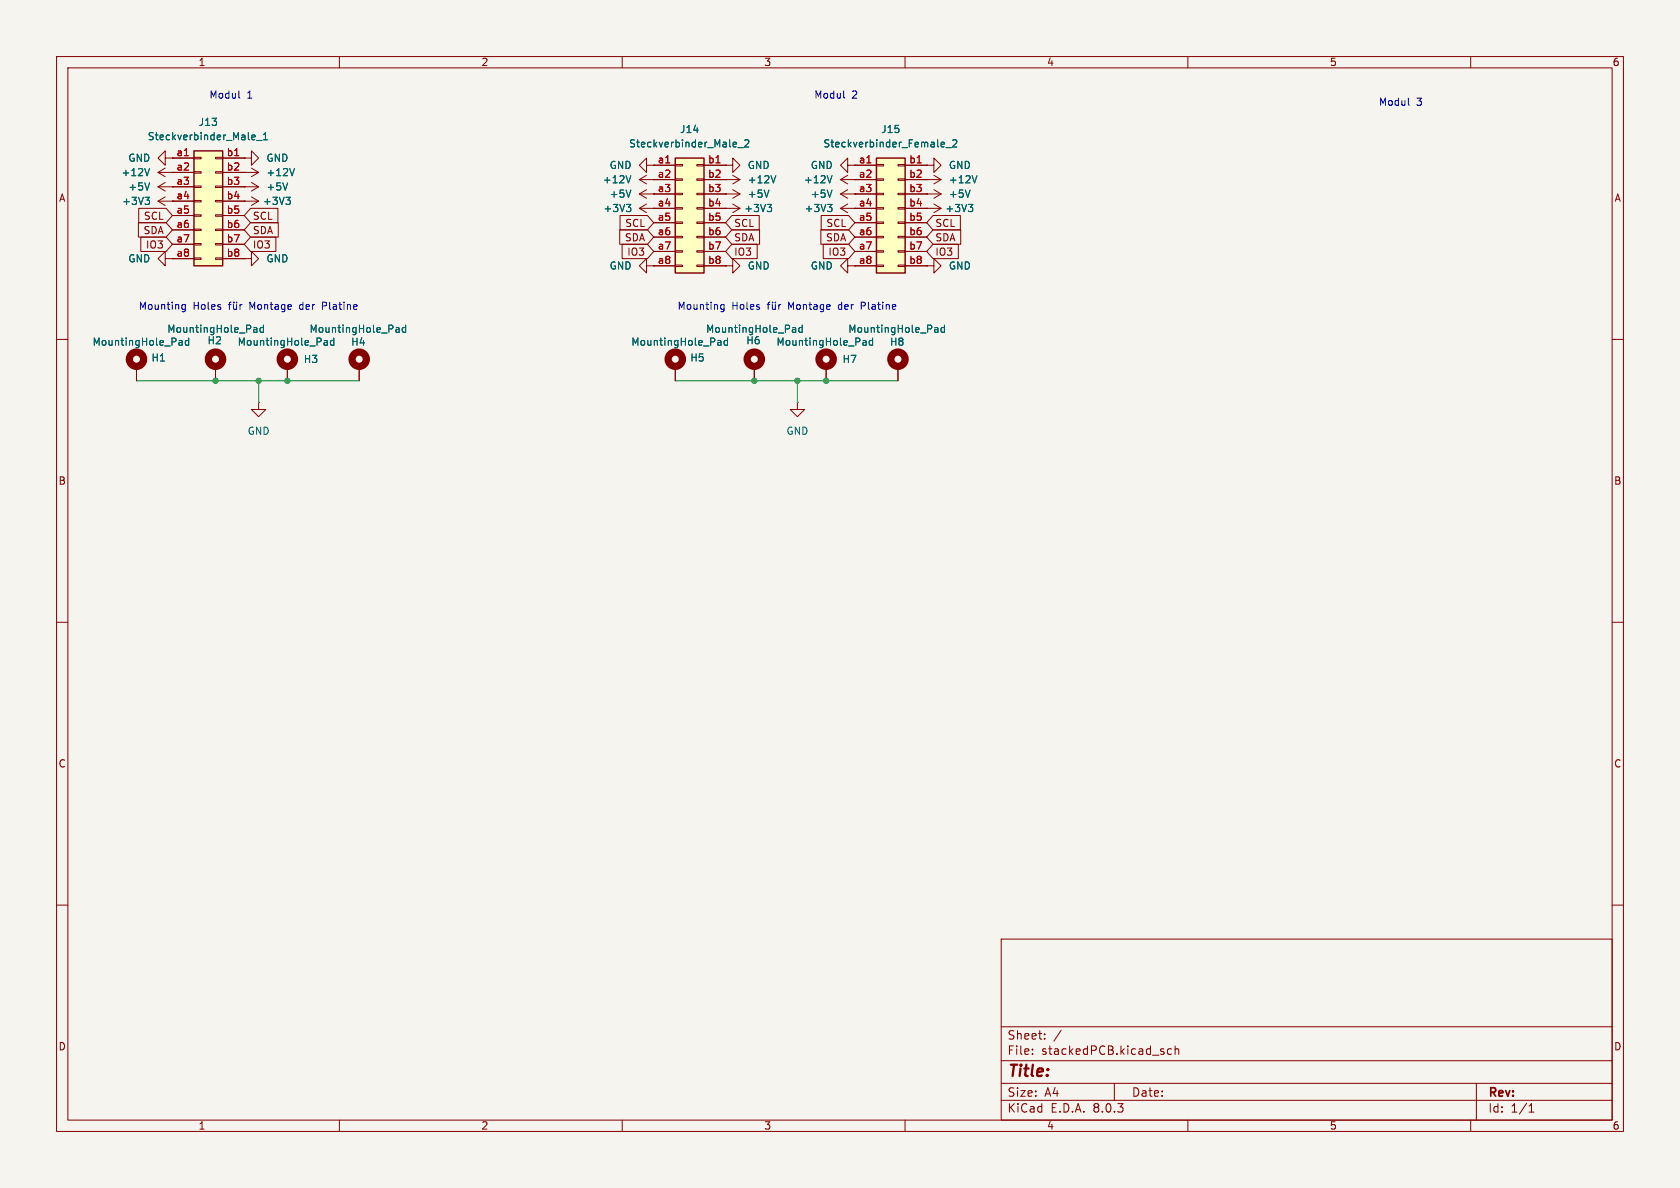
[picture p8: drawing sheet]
<svg xmlns="http://www.w3.org/2000/svg" width="297mm" height="210mm" viewBox="0 0 297 210" stroke-linecap="round" stroke-linejoin="round" font-family="sans-serif">
<path d="M0 0h297v210h-297z" fill="#f5f4ef" stroke="#f5f4ef" stroke-width=".18"/>
<g fill="none" stroke="#840000" stroke-width=".18">
<path d="M10 10h277v190h-277zM12 12h273v186h-273zM60 10v2M110 10v2M160 10v2M210 10v2M260 10v2M113 31.8l1.3 .7M113 31.8h2.6M114.3 31l-1.3 .8M115.6 31.8h.1M10 60h2"/>
<path d="M114.3 47v-1.3l-1.3 1.3 1.3 1.3v-1.3h1.3M115.6 47h.1M128.3 47h1.2v-1.3l1.3 1.3-1.3 1.3v-1.3M128.3 47h.1M285 60h2M133.3 64.8v2.5M141 71.1v1.3h1.2l-1.2 1.3-1.3-1.3h1.3M141 71.1h.1M146 64.8v2.5M10 110h2M285 110h2M10 160h2"/>
<path d="M285 160h2M177 166h108v32h-108zM60 198v2M110 198v2M160 198v2M177 194.5h108M177 191.5h108M177 187.5h108M177 181.5h108M182.5 186.3v.1M182.5 185.5v.1M184.7 183.6v.1"/>
<path d="M184.7 182.8v.1M187.6 182.1l-1.3 2M197 191.5v3M207.1 185.5l-.4-.1-.3 .3v.4l.1 .2h.6M207.7 185.5l.3-.1 .3 .1 .1 .9M207.7 184.9v1.5M210 198v2M260 198v2M261 191.5v6.5M270.3 196.6h.9M270.3 195.5l.4-.4v1.5"/>
</g>
<path d="M111.5 31.1l-.4 1.2M140.2 57.9l.4 .1 .1 .7M140.7 58.7h-.5M140.7 58.2l-.5 .1M141.8 58l-.3-.1-.3 .2 .1 .6h.5M141.8 57.5v1.2M154.3 59.8v1.2M152.7 60.2h.4v.8M153.1 61h-.4M153.1 60.5h-.4M154.3 60.2h-.4l-.2 .2 .1 .6h.5" fill="none" stroke="#006464" stroke-width=".18"/>
<g fill="none" stroke="#840000" stroke-width="1.3">
<circle cx="133.3" cy="63.5" r="1.27"/>
<circle cx="146" cy="63.5" r="1.27"/>
</g>
<path d="M119.4 27.9h5.1v20.4h-5.1z" fill="#ffffc2"/>
<g fill="none" stroke="#840000" stroke-width=".18">
<path d="M113 34.3h6.4M113 36.8h6.4M113 34.3l1.3 .8M113 36.8l1.3 .8M114.3 29.2v-1.3l-1.3 1.3 1.3 1.3v-1.3h1.3M114.3 33.5l-1.3 .8M114.3 36.1l-1.3 .7M115.6 34.3h.1M115.6 29.2h.1M115.6 36.8h.1M115.6 29.2h3.8M115.6 31.8h3.8"/>
<path d="M115.6 39.4h3.8M119.4 39.2h1.2v.3h-1.2zM119.4 36.7h1.2v.3h-1.2zM119.4 34.2h1.2v.2h-1.2zM119.4 31.6h1.2v.3h-1.2zM119.4 29.1h1.2v.2h-1.2zM123.2 39.2h1.3v.3h-1.3zM123.2 36.7h1.3v.3h-1.3zM123.2 34.2h1.3v.2h-1.3zM123.2 31.6h1.3v.3h-1.3zM123.2 29.1h1.3v.2h-1.3zM124.5 29.2h3.8"/>
<path d="M124.5 31.8h6.3M124.5 34.3h6.3M124.5 36.8h6.3M124.5 39.4h3.8M128.3 36.8h.1M128.3 31.8h.1M128.3 34.3h.1M128.3 29.2h1.2v-1.3l1.3 1.3-1.3 1.3v-1.3M128.3 29.2h.1M129.5 36.1l1.3 .7M129.5 31l1.3 .8M129.5 33.5l1.3 .8"/>
<path d="M130.8 36.8l-1.3 .8M130.8 31.8l-1.3 .7M130.8 34.3l-1.3 .8M148.6 31.8h2.5M148.6 34.3h2.5M148.6 36.8h2.5M148.6 34.3l1.3 .8M148.6 31.8l1.3 .7M148.6 36.8l1.3 .8M149.9 29.2v-1.3l-1.3 1.3 1.3 1.3v-1.3h1.2M149.9 33.5l-1.3 .8M149.9 31l-1.3 .8"/>
<path d="M149.9 36.1l-1.3 .7M151.1 34.3h.1M151.1 31.8h.1M151.1 29.2h.1M151.1 36.8h.1M163.8 36.8h.1M163.8 31.8h.1M163.8 34.3h.1M163.8 29.2h1.3v-1.3l1.3 1.3-1.3 1.3v-1.3M163.8 29.2h.1M163.8 31.8h2.6M163.8 34.3h2.6"/>
<path d="M163.8 36.8h2.6M165.1 36.1l1.3 .7M165.1 31l1.3 .8M165.1 33.5l1.3 .8M166.4 36.8l-1.3 .8M166.4 31.8l-1.3 .7M166.4 34.3l-1.3 .8M115.6 41.9h3.8M115.6 44.5h3.8M115.6 47h3.8M119.4 46.9h1.2v.2h-1.2zM119.4 44.3h1.2v.3h-1.2z"/>
<path d="M119.4 41.8h1.2v.2h-1.2zM123.2 46.9h1.3v.2h-1.3zM123.2 44.3h1.3v.3h-1.3zM123.2 41.8h1.3v.2h-1.3zM124.5 41.9h3.8M124.5 44.5h3.8M124.5 47h3.8M149.9 47v-1.3l-1.3 1.3 1.3 1.3v-1.3h1.2M151.1 47h.1M119.4 64.8v2.5M158.7 64.8v2.5"/>
</g>
<path d="M119.4 27.9h5.1v20.4h-5.1z" fill="none" stroke="#840000" stroke-width=".25"/>
<g fill="none" stroke="#006464" stroke-width=".18">
<path d="M110.7 36.1h.8l-.4 .5M111.3 36.6l.2 .3v.3l-.2 .2M111.5 33.6l-.4 1.3M130.4 26.1h1M131.7 24.8l.4-.1 .3 .4-.8 .9h.8M135.6 36.1h.8l-.4 .5M135.9 33.6l-.4 1.3M136.2 36.6l.2 .3v.3l-.2 .2M137.2 31.1l-.5 1.2M146.3 36.1h.8l-.4 .5M146.8 36.6l.3 .3v.3l-.3 .2M147.1 33.6l-.4 1.3"/>
<path d="M147.1 31.1l-.4 1.2M171.2 36.1h.8l-.5 .5M171.5 33.6l-.4 1.3M171.7 36.6l.3 .3v.3l-.3 .2M172.7 31.1l-.4 1.2M128.6 59.8v1.2M165.4 57.9l.4 .1v.7M165.8 58.7h-.4M165.8 58.2l-.4 .1M167 58l-.4-.1-.2 .2 .1 .6h.5M167 57.5v1.2M127 60.2h.4l.1 .8"/>
<path d="M127.5 61h-.5M127.5 60.5h-.5M128.6 60.2h-.4l-.2 .2 .1 .6h.5"/>
</g>
<g fill="none" stroke="#840000" stroke-width="1.3">
<circle cx="119.4" cy="63.5" r="1.27"/>
<circle cx="158.7" cy="63.5" r="1.27"/>
</g>
<path d="M154.9 27.9h5.1v20.4h-5.1z" fill="#ffffc2"/>
<g fill="none" stroke="#840000" stroke-width=".18">
<path d="M151.1 29.2h3.8M151.1 31.8h3.8M151.1 34.3h3.8M151.1 36.8h3.8M151.1 39.4h3.8M154.9 39.2h1.3v.3h-1.3zM154.9 36.7h1.3v.3h-1.3zM154.9 34.2h1.3v.2h-1.3zM154.9 31.6h1.3v.3h-1.3zM154.9 29.1h1.3v.2h-1.3zM158.7 39.2h1.3v.3h-1.3zM158.7 36.7h1.3v.3h-1.3z"/>
<path d="M158.7 34.2h1.3v.2h-1.3zM158.7 31.6h1.3v.3h-1.3zM158.7 29.1h1.3v.2h-1.3zM160 29.2h3.8M160 31.8h3.8M160 34.3h3.8M160 36.8h3.8M160 39.4h3.8M151.1 41.9h3.8M151.1 44.5h3.8M151.1 47h3.8M154.9 46.9h1.3v.2h-1.3z"/>
<path d="M154.9 44.3h1.3v.3h-1.3zM154.9 41.8h1.3v.2h-1.3zM158.7 46.9h1.3v.2h-1.3zM158.7 44.3h1.3v.3h-1.3zM158.7 41.8h1.3v.2h-1.3zM160 41.9h3.8M160 44.5h3.8M160 47h3.8M163.8 47h1.3v-1.3l1.3 1.3-1.3 1.3v-1.3M163.8 47h.1"/>
</g>
<path d="M154.9 27.9h5.1v20.4h-5.1z" fill="none" stroke="#840000" stroke-width=".25"/>
<path d="M166.6 25.1l.3 .1 .1 .2-.6 .2M166.9 25.9l-.3 .1M167.2 26.1h1M168.4 24.8l.5-.1 .3 .4-.8 .9h.8" fill="none" stroke="#006464" stroke-width=".18"/>
<path d="M34.3 26.7h5.1v20.3h-5.1z" fill="#ffffc2"/>
<g fill="none" stroke="#840000" stroke-width=".18">
<path d="M24.5 39.4h4.9l1.1 1.2-1.1 1.3h-4.9zM24.5 36.8h4.9l1.1 1.3-1.1 1.3h-4.9zM27.9 30.5h6.4M27.9 33h6.4M27.9 35.6h6.4M27.9 30.5l1.3 .7M27.9 35.6l1.3 .7M27.9 33l1.3 .8M29.2 27.9v-1.2l-1.3 1.2 1.3 1.3v-1.3h1.3M29.2 29.7l-1.3 .8M29.2 34.8l-1.3 .8M29.2 32.3l-1.3 .7"/>
<path d="M30.5 30.5h.1M30.5 27.9h.1M30.5 35.6h.1M30.5 33h.1M30.5 27.9h3.8M30.5 38.1h3.8M34.3 38h1.3v.2h-1.3zM34.3 35.4h1.3v.3h-1.3zM34.3 32.9h1.3v.2h-1.3zM34.3 30.4h1.3v.2h-1.3zM34.3 27.8h1.3v.3h-1.3zM38.1 38h1.3v.2h-1.3z"/>
<path d="M38.1 35.4h1.3v.3h-1.3zM38.1 32.9h1.3v.2h-1.3zM38.1 30.4h1.3v.2h-1.3zM38.1 27.8h1.3v.3h-1.3zM39.4 27.9h3.8M39.4 30.5h6.3M39.4 33h6.3M39.4 35.6h6.3M39.4 38.1h3.8M43.2 33h.1M43.2 30.5h.1M43.2 27.9h1.2v-1.2l1.3 1.2-1.3 1.3v-1.3"/>
<path d="M43.2 27.9h.1M43.2 35.6h.1M44.3 39.4h4.9v2.5h-4.9l-1.1-1.3zM44.3 36.8h4.8v2.6h-4.8l-1.1-1.3zM44.4 32.3l1.3 .7M44.4 29.7l1.3 .8M44.4 34.8l1.3 .8M45.7 33l-1.3 .8M45.7 30.5l-1.3 .7M45.7 35.6l-1.3 .7M109.6 38.1h4.9l1.1 1.3-1.1 1.2h-4.9zM115.6 34.3h.1"/>
<path d="M115.6 29.2h.1M115.6 36.8h.1M115.6 31.8h.1M115.6 29.2h3.8M115.6 31.8h3.8M115.6 34.3h3.8M115.6 36.8h3.8M115.6 39.4h3.8M124.5 29.2h3.8M124.5 31.8h3.8M124.5 34.3h3.8M124.5 36.8h3.8"/>
<path d="M124.5 39.4h3.8M128.3 36.8h.1M128.3 31.8h.1M128.3 34.3h.1M128.3 29.2h.1M129.4 38.1h4.8v2.5h-4.8l-1.1-1.2zM145.2 38.1h4.8l1.1 1.3-1.1 1.2h-4.8zM151.1 34.3h.1M151.1 31.8h.1M151.1 29.2h.1M151.1 36.8h.1M151.1 29.2h3.8"/>
<path d="M151.1 31.8h3.8M151.1 34.3h3.8M151.1 36.8h3.8M151.1 39.4h3.8M160 29.2h3.8M160 31.8h3.8M160 34.3h3.8M160 36.8h3.8M160 39.4h3.8M163.8 36.8h.1M163.8 31.8h.1M163.8 34.3h.1"/>
<path d="M163.8 29.2h.1M164.9 38.1h4.9v2.5h-4.9l-1.1-1.2zM24.9 41.9h4.5l1.1 1.3-1.1 1.3h-4.5zM29.2 45.7v-1.2l-1.3 1.2 1.3 1.3v-1.3h1.3M30.5 45.7h.1M30.5 40.6h3.8M30.5 43.2h3.8M30.5 45.7h3.8M34.3 45.6h1.3v.2h-1.3zM34.3 43.1h1.3v.2h-1.3zM34.3 40.5h1.3v.3h-1.3zM38.1 45.6h1.3v.2h-1.3z"/>
<path d="M38.1 43.1h1.3v.2h-1.3zM38.1 40.5h1.3v.3h-1.3zM39.4 40.6h3.8M39.4 43.2h3.8M39.4 45.7h3.8M43.2 45.7h1.2v-1.2l1.3 1.2-1.3 1.3v-1.3M43.2 45.7h.1M44.3 41.9h4.5v2.6h-4.5l-1.1-1.3zM109.6 40.6h4.9l1.1 1.3-1.1 1.3h-4.9zM110 43.2h4.5l1.1 1.3-1.1 1.2h-4.5zM115.6 47h.1M115.6 41.9h3.8"/>
<path d="M115.6 44.5h3.8M115.6 47h3.8M124.5 41.9h3.8M124.5 44.5h3.8M124.5 47h3.8M128.3 47h.1M129.4 40.6h4.9v2.6h-4.9l-1.1-1.3zM129.4 43.2h4.5v2.5h-4.5l-1.1-1.2zM145.1 40.6h4.9l1.1 1.3-1.1 1.3h-4.9zM145.5 43.2h4.5l1.1 1.3-1.1 1.2h-4.5zM151.1 47h.1M151.1 41.9h3.8"/>
<path d="M151.1 44.5h3.8M151.1 47h3.8M160 41.9h3.8M160 44.5h3.8M160 47h3.8M163.8 47h.1M164.9 40.6h4.9v2.6h-4.9l-1.1-1.3zM164.9 43.2h4.5v2.5h-4.5l-1.1-1.2zM24.1 64.8v2.5M38.1 64.8v2.5M45.7 71.1v1.3h1.3l-1.3 1.3-1.3-1.3h1.3M45.7 71.1h.1"/>
<path d="M50.8 64.8v2.5M63.5 64.8v2.5M119.4 64.8v2.5M133.3 64.8v2.5M146 64.8v2.5M158.7 64.8v2.5"/>
</g>
<path d="M34.3 26.7h5.1v20.3h-5.1z" fill="none" stroke="#840000" stroke-width=".25"/>
<g fill="none" stroke="#006464" stroke-width=".18">
<path d="M25.6 34.9h.8l-.4 .5M26.2 35.4l.2 .2v.3l-.2 .2M26.4 29.8l-.4 1.3M26.4 32.3l-.4 1.3M44.7 23.9h.4v.3l-.6 .1M45.1 24.6l-.4 .1M45.4 24.8h.9M46.6 24.7h.7M46.6 23.8l.3-.4v1.3M50.5 34.9h.8l-.4 .5M50.9 32.3l-.5 1.3M51.1 35.4l.2 .2v.3l-.2 .2"/>
<path d="M52.1 29.8l-.5 1.3M110.7 36.1h.8l-.4 .5M111.3 36.6l.2 .3v.3l-.2 .2M111.5 33.6l-.4 1.3M111.5 31.1l-.4 1.2M130.4 26.1h1M131.7 24.8l.4-.1 .3 .4-.8 .9h.8M135.6 36.1h.8l-.4 .5M135.9 33.6l-.4 1.3M136.2 36.6l.2 .3v.3l-.2 .2M137.2 31.1l-.5 1.2M146.3 36.1h.8l-.4 .5"/>
<path d="M146.8 36.6l.3 .3v.3l-.3 .2M147.1 33.6l-.4 1.3M147.1 31.1l-.4 1.2M166.6 25.1l.3 .1 .1 .2-.6 .2M166.9 25.9l-.3 .1M167.2 26.1h1M168.4 24.8l.5-.1 .3 .4-.8 .9h.8M171.2 36.1h.8l-.5 .5M171.5 33.6l-.4 1.3M171.7 36.6l.3 .3v.3l-.3 .2M172.7 31.1l-.4 1.2M33.4 59.8v1.2"/>
<path d="M45 57.9l.4 .1v.7M45.4 58.7h-.4M45.4 58.2l-.4 .1M46.6 58l-.4-.1-.2 .2 .1 .6h.5M46.6 57.5v1.2M59 59.8v1.2M70.1 57.9l.4 .1 .1 .7M70.6 58.7h-.5M70.6 58.2l-.5 .1M71.7 58l-.3-.1-.3 .2 .1 .6h.5M71.7 57.5v1.2M128.6 59.8v1.2"/>
<path d="M140.2 57.9l.4 .1 .1 .7M140.7 58.7h-.5M140.7 58.2l-.5 .1M141.8 58l-.3-.1-.3 .2 .1 .6h.5M141.8 57.5v1.2M154.3 59.8v1.2M165.4 57.9l.4 .1v.7M165.8 58.7h-.4M165.8 58.2l-.4 .1M167 58l-.4-.1-.2 .2 .1 .6h.5M167 57.5v1.2M31.8 60.2h.4v.8"/>
<path d="M32.2 61h-.4M32.2 60.5h-.4M33.4 60.2h-.4l-.2 .2 .1 .6h.5M57.4 60.2h.4l.1 .8M57.9 61h-.5M57.9 60.5h-.5M59 60.2h-.3l-.3 .2 .1 .6h.5M127 60.2h.4l.1 .8M127.5 61h-.5M127.5 60.5h-.5M128.6 60.2h-.4l-.2 .2 .1 .6h.5M152.7 60.2h.4v.8"/>
<path d="M153.1 61h-.4M153.1 60.5h-.4M154.3 60.2h-.4l-.2 .2 .1 .6h.5"/>
</g>
<g fill="none" stroke="#840000" stroke-width="1.3">
<circle cx="24.1" cy="63.5" r="1.27"/>
<circle cx="38.1" cy="63.5" r="1.27"/>
<circle cx="50.8" cy="63.5" r="1.27"/>
<circle cx="63.5" cy="63.5" r="1.27"/>
</g>
<g fill="none" stroke="#0000c2" stroke-width=".18">
<path d="M42.2 17.2l.2 .1M149.2 17.2l.1 .1M249 18.4l.2 .2M32.2 54.6l.2 .1 .4-.1M32.8 53.8v1.1l-.3 .2-.3-.1M32.8 53.9l-.4-.1-.2 .2M40.4 53.8h.5M40.9 53.4l-.3 .2v1.1M41.3 53.8v.8l.3 .1 .2-.1M41.3 53.4v.1M41.8 53.4v.1M41.8 53.8v.9"/>
<path d="M42.4 53.8v.9M42.8 53.8l-.4 .3M57 54.1h.5M57.5 53.4h-.5v1.3M127.5 54.6l.1 .1 .4-.1M128 53.8v1.1l-.2 .2-.3-.1M128 53.9l-.4-.1-.1 .2M135.6 53.8h.5M136.1 53.4l-.3 .2v1.1M136.5 53.8l.1 .8 .3 .1 .2-.1M136.6 53.4v.1M137.1 53.4v.1"/>
<path d="M137.1 53.8v.9M137.7 53.8v.9M138 53.8l-.3 .3M152.3 54.1h.4M152.7 53.4h-.4v1.3"/>
</g>
<path d="M24.1 67.3h39.4M45.7 67.3v3.8M119.4 67.3h39.3M141 67.3v3.8" fill="none" stroke="#009600" stroke-width=".18"/>
<g fill="#009600" stroke="#009600" stroke-width=".18">
<circle cx="38.1" cy="67.3" r=".46"/>
<circle cx="45.7" cy="67.3" r=".46"/>
<circle cx="50.8" cy="67.3" r=".46"/>
<circle cx="133.3" cy="67.3" r=".46"/>
<circle cx="141" cy="67.3" r=".46"/>
<circle cx="146" cy="67.3" r=".46"/>
</g>
<text font-size="2.8" fill="#840000" x="178" y="190.9">Title:</text>
<g font-size="2.1" fill="#840000">
<text x="178" y="184">Sheet:</text>
<text x="178" y="186.7">File:</text>
<text x="184.1" y="186.7">stackedPCB.kicad_sch</text>
<text x="178" y="196.9">KiCad</text>
<text x="178" y="194.1">Size:</text>
<text x="184.7" y="194.1">A4</text>
<text x="185.7" y="196.9">E.D.A.</text>
<text x="193.3" y="196.9">8.0.3</text>
<text x="200" y="194.1">Date:</text>
<text x="263" y="194.3">Rev:</text>
<text x="263" y="196.9">Id:</text>
<text x="267.1" y="196.9">1/1</text>
</g>
<g font-size="1.8" fill="#840000">
<text x="35" y="11.9">1</text>
<text x="85" y="11.9">2</text>
<text x="135" y="11.9">3</text>
<text x="185" y="11.9">4</text>
<text x="235" y="11.9">5</text>
<text x="285" y="11.9">6</text>
<text x="10.3" y="35.9">A</text>
<text x="285.3" y="35.9">A</text>
<text x="25.3" y="41.6">SDA</text>
<text x="25.3" y="39.1">SCL</text>
<text x="44.6" y="41.6">SDA</text>
<text x="44.6" y="39.1">SCL</text>
<text x="110.4" y="40.3">SCL</text>
<text x="129.7" y="40.3">SCL</text>
<text x="146" y="40.3">SCL</text>
<text x="165.3" y="40.3">SCL</text>
<text x="25.7" y="44.1">IO3</text>
<text x="44.6" y="44.1">IO3</text>
<text x="110.4" y="42.9">SDA</text>
<text x="110.8" y="45.4">IO3</text>
<text x="129.7" y="42.9">SDA</text>
<text x="129.7" y="45.4">IO3</text>
<text x="145.9" y="42.9">SDA</text>
<text x="146.4" y="45.4">IO3</text>
<text x="165.3" y="42.9">SDA</text>
<text x="165.3" y="45.4">IO3</text>
<text x="10.3" y="85.9">B</text>
<text x="285.3" y="85.9">B</text>
<text x="10.3" y="135.9">C</text>
<text x="285.3" y="135.9">C</text>
<text x="10.3" y="185.9">D</text>
<text x="285.3" y="185.9">D</text>
<text x="35" y="199.9">1</text>
<text x="85" y="199.9">2</text>
<text x="135" y="199.9">3</text>
<text x="185" y="199.9">4</text>
<text x="235" y="199.9">5</text>
<text x="285" y="199.9">6</text>
</g>
<g font-size="1.8" fill="#0000c2">
<text x="36.9" y="17.6">Modul</text>
<text x="43.7" y="17.6">1</text>
<text x="143.9" y="17.6">Modul</text>
<text x="150.6" y="17.6">2</text>
<text x="243.7" y="18.9">Modul</text>
<text x="250.4" y="18.9">3</text>
<text x="24.4" y="55">Mounting</text>
<text x="34.1" y="55">Holes</text>
<text x="44.4" y="55">Montage</text>
<text x="53.4" y="55">der</text>
<text x="57.6" y="55">Platine</text>
<text x="119.7" y="55">Mounting</text>
<text x="129.4" y="55">Holes</text>
<text x="139.6" y="55">Montage</text>
<text x="148.7" y="55">der</text>
<text x="152.9" y="55">Platine</text>
</g>
<g font-size="1.8" fill="#006464">
<text x="35" y="22.5">J13</text>
<text x="120.1" y="23.7">J14</text>
<text x="155.7" y="23.7">J15</text>
<text x="22.6" y="28.8">GND</text>
<text x="26" y="25">Steckverbinder_Male_1</text>
<text x="47" y="28.8">GND</text>
<text x="111.1" y="26.3">Steckverbinder_Male_2</text>
<text x="145.5" y="26.3">Steckverbinder_Female_2</text>
<text x="21.4" y="31.3">+12V</text>
<text x="22.6" y="33.9">+5V</text>
<text x="47" y="33.9">+5V</text>
<text x="47" y="31.3">+12V</text>
<text x="106.5" y="32.6">+12V</text>
<text x="107.7" y="35.2">+5V</text>
<text x="107.7" y="30.1">GND</text>
<text x="132.1" y="35.2">+5V</text>
<text x="132.1" y="30.1">GND</text>
<text x="132.1" y="32.6">+12V</text>
<text x="142" y="32.6">+12V</text>
<text x="143.2" y="35.2">+5V</text>
<text x="143.2" y="30.1">GND</text>
<text x="167.6" y="35.2">+5V</text>
<text x="167.6" y="30.1">GND</text>
<text x="167.6" y="32.6">+12V</text>
<text x="21.5" y="36.4">+3V3</text>
<text x="46.4" y="36.4">+3V3</text>
<text x="106.6" y="37.7">+3V3</text>
<text x="131.5" y="37.7">+3V3</text>
<text x="142.1" y="37.7">+3V3</text>
<text x="167" y="37.7">+3V3</text>
<text x="22.6" y="46.6">GND</text>
<text x="47" y="46.6">GND</text>
<text x="107.7" y="47.9">GND</text>
<text x="132.1" y="47.9">GND</text>
<text x="143.2" y="47.9">GND</text>
<text x="167.6" y="47.9">GND</text>
<text x="29.5" y="59">MountingHole_Pad</text>
<text x="54.6" y="59">MountingHole_Pad</text>
<text x="124.7" y="59">MountingHole_Pad</text>
<text x="149.9" y="59">MountingHole_Pad</text>
<text x="16.3" y="61.3">MountingHole_Pad</text>
<text x="26.7" y="64.1">H1</text>
<text x="36.6" y="61.1">H2</text>
<text x="41.9" y="61.3">MountingHole_Pad</text>
<text x="53.6" y="64.4">H3</text>
<text x="62" y="61.3">H4</text>
<text x="111.5" y="61.3">MountingHole_Pad</text>
<text x="121.9" y="64.1">H5</text>
<text x="131.8" y="61.1">H6</text>
<text x="137.2" y="61.3">MountingHole_Pad</text>
<text x="148.9" y="64.4">H7</text>
<text x="157.2" y="61.3">H8</text>
<text x="43.7" y="77.1">GND</text>
<text x="138.9" y="77.1">GND</text>
</g>
<g font-size="1.8" fill="#a90000">
<text x="31.1" y="27.7">a1</text>
<text x="40" y="27.7">b1</text>
<text x="116.2" y="29">a1</text>
<text x="125.1" y="29">b1</text>
<text x="151.8" y="29">a1</text>
<text x="160.6" y="29">b1</text>
<text x="31.1" y="30.2">a2</text>
<text x="31.1" y="32.8">a3</text>
<text x="31.1" y="35.3">a4</text>
<text x="40" y="30.2">b2</text>
<text x="40" y="32.8">b3</text>
<text x="40" y="35.3">b4</text>
<text x="116.2" y="31.5">a2</text>
<text x="116.2" y="34">a3</text>
<text x="125.1" y="31.5">b2</text>
<text x="125.1" y="34">b3</text>
<text x="151.8" y="31.5">a2</text>
<text x="151.8" y="34">a3</text>
<text x="160.6" y="31.5">b2</text>
<text x="160.6" y="34">b3</text>
<text x="31.1" y="37.8">a5</text>
<text x="31.1" y="40.4">a6</text>
<text x="40" y="37.8">b5</text>
<text x="40" y="40.4">b6</text>
<text x="116.2" y="36.6">a4</text>
<text x="116.2" y="39.1">a5</text>
<text x="116.2" y="41.7">a6</text>
<text x="125.1" y="36.6">b4</text>
<text x="125.1" y="39.1">b5</text>
<text x="125.1" y="41.7">b6</text>
<text x="151.8" y="36.6">a4</text>
<text x="151.8" y="39.1">a5</text>
<text x="151.8" y="41.7">a6</text>
<text x="160.6" y="36.6">b4</text>
<text x="160.6" y="39.1">b5</text>
<text x="160.6" y="41.7">b6</text>
<text x="31.1" y="42.9">a7</text>
<text x="31.1" y="45.5">a8</text>
<text x="40" y="42.9">b7</text>
<text x="40" y="45.5">b8</text>
<text x="116.2" y="44.2">a7</text>
<text x="116.2" y="46.7">a8</text>
<text x="125.1" y="44.2">b7</text>
<text x="125.1" y="46.7">b8</text>
<text x="151.8" y="44.2">a7</text>
<text x="151.8" y="46.7">a8</text>
<text x="160.6" y="44.2">b7</text>
<text x="160.6" y="46.7">b8</text>
</g>
</svg>
